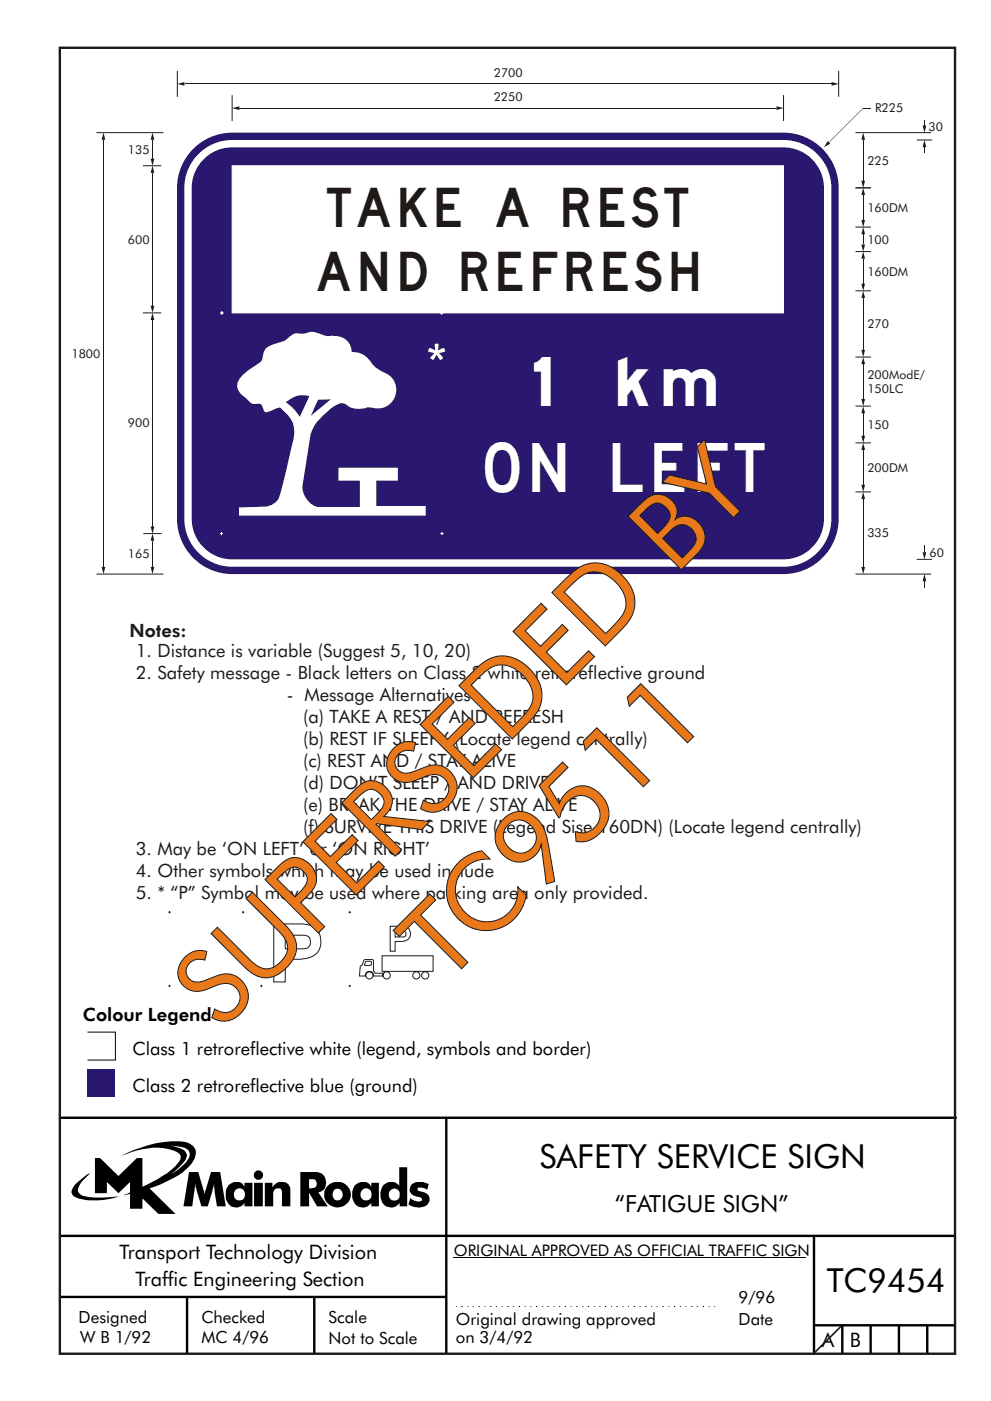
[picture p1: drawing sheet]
<svg xmlns="http://www.w3.org/2000/svg" width="210mm" height="297mm" viewBox="0 0 210 297" stroke-linecap="round" stroke-linejoin="round" font-family="sans-serif">
<g fill="#000">
<path d="M94.4 236.9h.5v50.1h-.5z" fill-rule="evenodd"/>
<path d="M12.7 236.7h190.3v.5h-190.3z" fill-rule="evenodd"/>
<path d="M12.7 274.7h82v.5h-82z" fill-rule="evenodd"/>
<path d="M12.7 261.8h190v.5h-190z" fill-rule="evenodd"/>
<path d="M39.4 275h.5v12h-.5z" fill-rule="evenodd"/>
<path d="M66.4 275h.5v12h-.5z" fill-rule="evenodd"/>
<path d="M172.4 262h.6v25h-.6z" fill-rule="evenodd"/>
<path d="M178.5 281h.5v6h-.5z" fill-rule="evenodd"/>
<path d="M184.5 281h.5v6h-.5z" fill-rule="evenodd"/>
<path d="M190.5 281h.5v6h-.5z" fill-rule="evenodd"/>
<path d="M196.5 281h.5v6h-.5z" fill-rule="evenodd"/>
<path d="M172.7 280.7h30v.5h-30z" fill-rule="evenodd"/>
</g>
<g fill="none" stroke="#000" stroke-width=".21">
<path d="M96.7 277h.2M97.9 277h.3M99.2 277h.1M100.4 277h.1M101.5 277h.3M102.8 277h.2M104 277h.2M105.3 277h.1M106.4 277h.2M107.6 277h.3M108.9 277h.2M110.1 277h.2"/>
<path d="M111.4 277h.1M112.5 277h.2M113.7 277h.3M115 277h.2M116.2 277h.2M117.4 277h.2M118.6 277h.2M119.8 277h.3M121.1 277h.2M122.3 277h.2M123.5 277h.2M124.7 277h.3"/>
<path d="M126 277h.2M127.2 277h.1M128.4 277h.2M129.6 277h.2M130.8 277h.3M132.1 277h.2M133.3 277h.1M134.5 277h.2M135.7 277h.2M136.9 277h.3M138.2 277h.1M139.4 277h.1"/>
<path d="M140.5 277h.3M141.8 277h.2M143 277h.3M144.3 277h.1M145.5 277h.1M146.6 277h.3M147.9 277h.2M149.1 277h.2M150.4 277h.1M151.5 277h.2"/>
</g>
<path d="M19.7 217h5.9v5.9h-5.9z" fill="#fff"/>
<path d="M18.6 218.8h5.9v6h-5.9" fill="none" stroke="#000" stroke-width=".21"/>
<path d="M18.6 226.7h5.9v5.9h-5.9z" fill="#291770"/>
<path d="M36.1 242.9a6.6 6.6 0 0 1 3.9 1 2.12 2.12 0 0 1-.7 2.6l-1.6 1.6-1.3 .8 2.2-2a3.1 3.1 0 0 0 1.1-2 2.13 2.13 0 0 0-1.9-1.6zM20.1 245.5v7.5h2.6v-2.4l2.4 2.4 2.5-2.4v2.2l-1.4 .6 1.4-.3v3.2h2.6v-2.2l3.4 3.3h3.6l-5.5-5.4 3.8-1.6a10.5 10.5 0 0 0 5.9-5 2.21 2.21 0 0 0-1.5-3.1 17.1 17.1 0 0 0-10 1l-1.6 .5-2.7 1.3a16.9 16.9 0 0 1 10.3-1.4 3.2 3.2 0 0 1 2.4 1.3v.2a2.33 2.33 0 0 1-1.1 2 27.2 27.2 0 0 1-7 4.4v-6.1h-1.2l-3.9 3.8-3.9-3.8zM16.5 250.6l-.3 .3a1.77 1.77 0 0 0-.6 2.7 10.1 10.1 0 0 0 6.3 .8l3.4-.7a19.8 19.8 0 0 1-7.9-.2 1.3 1.3 0 0 1-.6-2 7.9 7.9 0 0 1 2.3-2.8l-.7 .4zM65.6 250h.4a.99 .99 0 0 1 1.2 1 .99 .99 0 0 1-1.2 1h-.4zM63.7 248.5v7.3h1.9v-2.9l1.7 2.9h2.3l-2.1-3a2.18 2.18 0 0 0 1.4-3.3 2.74 2.74 0 0 0-3-1zM69.6 251.4a2.8 2.8 0 0 0 .8 4.4 2.8 2.8 0 0 0 4-2 2.84 2.84 0 0 0-1.5-3 2.84 2.84 0 0 0-3.3 .6zM71 252.2a1.21 1.21 0 0 1 1.7 .6 1.21 1.21 0 0 1-.7 1.6 1.11 1.11 0 0 1-1.2-.3 1.11 1.11 0 0 1-.1-1.3zM75.3 251.3a3.1 3.1 0 0 0 .8 4.6 2.22 2.22 0 0 0 2.7-.9v.8h1.6v-5h-1.6v.7a2.13 2.13 0 0 0-3.5-.2zM76.8 252.3a1.26 1.26 0 0 1 2.1 .6 1.26 1.26 0 0 1-1.5 1.6 1.3 1.3 0 0 1-.6-2.2zM84.7 247.5l.1 4a2.27 2.27 0 0 0-2.8-.7 2.27 2.27 0 0 0-1.3 2.5 2.27 2.27 0 0 0 1.3 2.4 2.27 2.27 0 0 0 2.6-.4l.2-.3v.8h1.6v-8.3zM82.7 252.6a1.19 1.19 0 0 1 1.5-.4 1.19 1.19 0 0 1 .6 1.4 1.18 1.18 0 0 1-1.5 .9 1.18 1.18 0 0 1-.8-1.5zM87.4 251a1.43 1.43 0 0 0-.5 1.5 1.43 1.43 0 0 0 1.2 1.1l.3 .1a.82 .82 0 0 1 1.1 .7 1.41 1.41 0 0 1-1.6 .2l-.8-.6-.5 1.3a3.6 3.6 0 0 0 4.2 0 1.63 1.63 0 0 0 .1-1.9 1.63 1.63 0 0 0-1.6-.8h-.3a.41 .41 0 0 1-.4-.5 .41 .41 0 0 1 .6-.3l.9 .2 .5 .3 .4-1.3-.3-.1a3.7 3.7 0 0 0-3.3 .1zM40.1 248.5l-1.2 7.3h1.9l.6-4.9 1.3 4.9h1.4l1.3-4.9 .1 1.7 .5 3.2h1.9l-1.2-7.3h-1.9l-1.4 4.7-1.3-4.7zM48.5 251.3a3.2 3.2 0 0 0 .7 4.6 2.22 2.22 0 0 0 2.7-.9v.8h1.7v-5h-1.7v.7a1.98 1.98 0 0 0-3.1-.5zM49.9 252.3a1.25 1.25 0 0 1 2 .5 1.25 1.25 0 0 1-1.1 1.7 1.23 1.23 0 0 1-1-1.9zM53.9 250.8v5h1.9v-5zM53.8 249.1a1.01 1.01 0 0 0 2 0 1.01 1.01 0 0 0-2 0zM56.2 250.8v5h1.8v-2.1a1.22 1.22 0 0 1 .2-1.4 1.22 1.22 0 0 1 1.4-.3l.2 .6v3.2h1.8v-2.9a1.81 1.81 0 0 0-2.2-2.3l-.5 .1-.5 .3-.6 .8v-1z" fill-rule="evenodd" fill="#000"/>
<path d="M96.3 266.6h74.7" fill="none" stroke="#000" stroke-width=".21"/>
<path d="M55.2 193.4h.5M55.5 193.2v.5M74 193.4h.4M74.2 193.2v.5M55.2 209h.5M55.5 208.8v.5M74 209h.4M74.2 208.8v.5" fill="none" stroke="#1f1a17" stroke-width=".21"/>
<path d="M82.8 196.4h2.4a1.62 1.62 0 0 1 1.9 1.5 1.62 1.62 0 0 1-1.7 1.7h-1.6v2.1h-1zM83.8 197.4v1.3h1.6a.63 .63 0 0 0 .7-.7 .63 .63 0 0 0-.7-.6zM81.3 206.8a.76 .76 0 0 0 1.5 0 .76 .76 0 0 0-1.5 0zM77.6 206.8a.76 .76 0 0 0 1.5 0 .76 .76 0 0 0-1.5 0zM87.6 206.8a.76 .76 0 0 0 1.5 0 .76 .76 0 0 0-1.5 0zM89.4 206.8a.8 .8 0 0 0 1.6 0 .8 .8 0 0 0-1.6 0zM81.1 202.6v3.3h10.8v-3.3zM77.3 203.5h1.8l.1 2.4 .4 .4h1.7l-.1 .6h-1.9a.9 .9 0 0 0-.9-.9 .9 .9 0 0 0-.9 .9h-1.2l.1-2 .5-.4zM77.6 203.9h1.1v.7h-1.3z" fill-rule="evenodd" fill="#fff" stroke="#1f1a17" stroke-width=".21"/>
<path d="M35.7 193.4h.5M36 193.2v.5M51.3 193.4h.5M51.6 193.2v.5M58.1 195.9h5.6a3.8 3.8 0 0 1 4.2 2.4 3.6 3.6 0 0 1-3.5 5l-3.9 .1v4.8h-2.4zM60.5 198.3h3.7a1.46 1.46 0 0 1 1.7 1.4 1.46 1.46 0 0 1-1.7 1.5h-3.7zM35.7 209h.5M36 208.8v.5M51.3 209h.5M51.6 208.8v.5" fill="none" stroke="#1f1a17" stroke-width=".21"/>
<path d="M12.7 10.1h189.9v276.9h-189.9z" fill="none" stroke="#1f1a17" stroke-width=".51"/>
<path d="M37.6 17.8l1.5-.4v.8l-1.5-.4 1.5-.4z" fill-rule="evenodd" fill="#1f1a17"/>
<path d="M39.2 17.8h137.2" fill="none" stroke="#1f1a17" stroke-width=".21"/>
<g fill="#1f1a17">
<path d="M176.4 17.4l1.5 .4-1.5 .4v-.8l1.5 .4z" fill-rule="evenodd"/>
<path d="M49.3 22.9l1.5-.4v.8l-1.5-.4 1.5-.4z" fill-rule="evenodd"/>
</g>
<path d="M50.8 22.9h113.9" fill="none" stroke="#1f1a17" stroke-width=".21"/>
<path d="M164.7 22.5l1.5 .4-1.5 .4v-.8l1.5 .4z" fill-rule="evenodd" fill="#1f1a17"/>
<path d="M37.6 15v5.5M49.3 20.2v5.5" fill="none" stroke="#1f1a17" stroke-width=".21"/>
<path d="M41 31.6a11.7 11.7 0 0 1 8.3-3.5h116.9a11.7 11.7 0 0 1 11.7 11.7v70.2a11.7 11.7 0 0 1-11.7 11.7h-116.9a11.7 11.7 0 0 1-11.7-11.7v-70.2a11.7 11.7 0 0 1 3.4-8.2z" fill-rule="evenodd" fill="#291770"/>
<path d="M41.7 33.1a10.1 10.1 0 0 1 7.6-3.4h116.9a10.2 10.2 0 0 1 10.2 10.1v70.2a10.2 10.2 0 0 1-10.2 10.2h-116.9a10.2 10.2 0 0 1-10.2-10.2v-70.2a10.1 10.1 0 0 1 2.6-6.7z" fill-rule="evenodd" fill="#fff"/>
<path d="M43.2 33.8a8.6 8.6 0 0 1 6.1-2.6h116.9a8.6 8.6 0 0 1 8.6 8.6v70.2a8.6 8.6 0 0 1-8.6 8.6h-116.9a8.6 8.6 0 0 1-8.6-8.6v-70.2a8.6 8.6 0 0 1 2.5-6z" fill-rule="evenodd" fill="#291770"/>
<path d="M56.3 74l-.5 1.3a1.92 1.92 0 0 1-1.3 2l-1.4 .9a6.5 6.5 0 0 0-2.8 3.3 3.5 3.5 0 0 0 2 3l.3 .3a1.97 1.97 0 0 0 2.2 .8 1.02 1.02 0 0 1 1 1l.4 .7a2.82 2.82 0 0 0 2.1-.6l1.1-.3a6.7 6.7 0 0 1 3 5.2l-.1 1.1-2.4 10.6a5.3 5.3 0 0 1-1.6 3.3 3.7 3.7 0 0 1-2.1 .8l-5.5 .2v1.7h39.6v-2h-10.5v-5.4h4.6v-2.7h-12.6v2.7h4.5v5.6h-8.6a4.4 4.4 0 0 1-3.5-4.5l1.7-11a9.3 9.3 0 0 1 3.3-4.5l.6-.5a6.6 6.6 0 0 1 2.6-1.5 3.6 3.6 0 0 1 2 .9 5.4 5.4 0 0 0 3.6-.1l.4 .1a4.2 4.2 0 0 0 5.5-2.5 3.9 3.9 0 0 0-2.5-5l-1.5-.8-.8-.8a4.8 4.8 0 0 0-4.5-2.7 3.7 3.7 0 0 0-4.8-3.4l-1.5-.3a4.2 4.2 0 0 0-4-.1l-.8-.1a2.43 2.43 0 0 0-2.5 1l-.8 .6-1.6 .5a4.8 4.8 0 0 0-2.3 1.2zM60.6 85.3l1.9 1.6 1.1 1.5 2-4.4a5.1 5.1 0 0 0-5 1.3zM67.5 84.7h2.7l-4.2 3.4z" fill-rule="evenodd" fill="#fff"/>
<path d="M49.3 35.1h116.9v31.2h-116.9z" fill-rule="evenodd" fill="#fff" stroke="#fff" stroke-width=".21"/>
<path d="M46.7 66.3h.7M47.1 66v.7M93.4 66.3h.6M93.7 66v.7M46.7 113.1h.6M47 112.8v.7M93.5 113.1h.6M93.8 112.8v.7" fill="none" stroke="#fff" stroke-width=".21"/>
<path d="M177.9 15v5.5M166.2 20.2v5.5" fill="none" stroke="#1f1a17" stroke-width=".21"/>
<g fill="#1f1a17">
<path d="M175.6 29.9l.6 .5-1.4 .8z" fill-rule="evenodd"/>
<path d="M183.1 61.7l.4 1.5h-.7l.3-1.5 .4 1.5z" fill-rule="evenodd"/>
</g>
<g fill="#1f1a17">
<path d="M175.9 30.1l7.2-7.2z"/>
<path d="M183.1 22.9l1.6 .1z"/>
</g>
<path d="M183.1 63.2v11" fill="none" stroke="#1f1a17" stroke-width=".21"/>
<g fill="#1f1a17">
<path d="M182.8 74.2h.7l-.4 1.5 .4-1.5-.4 1.5z" fill-rule="evenodd"/>
<path d="M183.1 28.1l.4 1.5h-.7l.3-1.5 .4 1.5z" fill-rule="evenodd"/>
</g>
<path d="M183.1 29.7v8.6" fill="none" stroke="#1f1a17" stroke-width=".21"/>
<g fill="#1f1a17">
<path d="M182.8 38.3h.7l-.4 1.5 .4-1.5-.4 1.5z" fill-rule="evenodd"/>
<path d="M183.1 75.7l.4 1.5h-.7l.3-1.5 .4 1.5z" fill-rule="evenodd"/>
</g>
<path d="M183.1 77.2v7.4" fill="none" stroke="#1f1a17" stroke-width=".21"/>
<g fill="#1f1a17">
<path d="M182.8 84.6h.7l-.4 1.5 .4-1.5-.4 1.5z" fill-rule="evenodd"/>
<path d="M183.1 93.9l.4 1.5h-.7l.3-1.5 .4 1.5z" fill-rule="evenodd"/>
</g>
<path d="M183.1 95.4v7.4" fill="none" stroke="#1f1a17" stroke-width=".21"/>
<g fill="#1f1a17">
<path d="M182.8 102.8h.7l-.4 1.5 .4-1.5-.4 1.5z" fill-rule="evenodd"/>
<path d="M183.1 39.8l.4 1.5h-.7l.3-1.5 .4 1.5z" fill-rule="evenodd"/>
</g>
<path d="M183.1 41.4v5.2" fill="none" stroke="#1f1a17" stroke-width=".21"/>
<g fill="#1f1a17">
<path d="M182.8 46.6h.7l-.4 1.5 .4-1.5-.4 1.5z" fill-rule="evenodd"/>
<path d="M183.1 53.3l.4 1.6h-.7l.3-1.6 .4 1.6z" fill-rule="evenodd"/>
</g>
<path d="M183.1 54.9v5.2" fill="none" stroke="#1f1a17" stroke-width=".21"/>
<g fill="#1f1a17">
<path d="M182.8 60.2h.7l-.4 1.5 .4-1.5-.4 1.5z" fill-rule="evenodd"/>
<path d="M183.1 48.1l.4 1.6h-.7l.3-1.6 .4 1.6z" fill-rule="evenodd"/>
</g>
<path d="M183.1 49.7v2.1" fill="none" stroke="#1f1a17" stroke-width=".21"/>
<g fill="#1f1a17">
<path d="M182.8 51.8h.7l-.4 1.5 .4-1.5-.4 1.5z" fill-rule="evenodd"/>
<path d="M183.1 104.3l.4 1.5h-.7l.3-1.5 .4 1.5z" fill-rule="evenodd"/>
</g>
<path d="M183.1 105.8v14.4" fill="none" stroke="#1f1a17" stroke-width=".21"/>
<g fill="#1f1a17">
<path d="M182.8 120.2h.7l-.4 1.5 .4-1.5-.4 1.5z" fill-rule="evenodd"/>
<path d="M183.1 86.1l.4 1.5h-.7l.3-1.5 .4 1.5z" fill-rule="evenodd"/>
</g>
<path d="M183.1 87.6v4.8" fill="none" stroke="#1f1a17" stroke-width=".21"/>
<path d="M182.8 92.4h.7l-.4 1.5 .4-1.5-.4 1.5z" fill-rule="evenodd" fill="#1f1a17"/>
<path d="M181.5 39.8h3.3M181.5 28.1h16.1M194.5 29.7h3.3M181.5 53.3h3.3M181.5 48.1h3.3M181.5 75.7h3.3M181.5 61.7h3.3M181.5 86.1h3.3M181.5 93.9h3.3M181.5 104.3h3.3M194.5 118.6h3.3M181.5 121.7h16.1" fill="none" stroke="#1f1a17" stroke-width=".21"/>
<g fill="#1f1a17">
<path d="M196.1 25.5l.1 1.1z"/>
<path d="M196.1 31.2l.1 1.1z"/>
<path d="M196.1 123.3l.1 1.4z"/>
<path d="M196.1 115.6l.1 1.5z"/>
</g>
<g fill="#1f1a17">
<path d="M195.7 26.6h.8l-.4 1.5 .4-1.5-.4 1.5z" fill-rule="evenodd"/>
<path d="M196.1 29.7l.4 1.5h-.8z" fill-rule="evenodd"/>
<path d="M196.1 121.7l.4 1.5h-.8l.4-1.5 .4 1.5z" fill-rule="evenodd"/>
<path d="M195.7 117.1h.8l-.4 1.5z" fill-rule="evenodd"/>
</g>
<path d="M20.5 28.1h14.2M20.5 121.7h14.2" fill="none" stroke="#1f1a17" stroke-width=".21"/>
<path d="M22 28.1l.3 1.5h-.7l.4-1.5 .3 1.5z" fill-rule="evenodd" fill="#1f1a17"/>
<path d="M22 29.7v90.5" fill="none" stroke="#1f1a17" stroke-width=".21"/>
<g fill="#1f1a17">
<path d="M21.6 120.2h.7l-.3 1.5 .3-1.5-.3 1.5z" fill-rule="evenodd"/>
<path d="M32.4 113.1l.3 1.5h-.7l.4-1.5 .3 1.5z" fill-rule="evenodd"/>
</g>
<path d="M32.4 114.7v5.5" fill="none" stroke="#1f1a17" stroke-width=".21"/>
<g fill="#1f1a17">
<path d="M32 120.2h.7l-.3 1.5 .3-1.5-.3 1.5z" fill-rule="evenodd"/>
<path d="M32.4 35.1l.3 1.6h-.7l.4-1.6 .3 1.6z" fill-rule="evenodd"/>
</g>
<path d="M32.4 36.7v28.1" fill="none" stroke="#1f1a17" stroke-width=".21"/>
<g fill="#1f1a17">
<path d="M32 64.8h.7l-.3 1.5 .3-1.5-.3 1.5z" fill-rule="evenodd"/>
<path d="M32.4 28.1l.3 1.5h-.7l.4-1.5 .3 1.5z" fill-rule="evenodd"/>
</g>
<path d="M32.4 29.7v3.9" fill="none" stroke="#1f1a17" stroke-width=".21"/>
<g fill="#1f1a17">
<path d="M32 33.6h.7l-.3 1.5 .3-1.5-.3 1.5z" fill-rule="evenodd"/>
<path d="M32.4 66.3l.3 1.6h-.7l.4-1.6 .3 1.6z" fill-rule="evenodd"/>
</g>
<path d="M32.4 67.9v43.7" fill="none" stroke="#1f1a17" stroke-width=".21"/>
<path d="M32 111.6h.7l-.3 1.5 .3-1.5-.3 1.5z" fill-rule="evenodd" fill="#1f1a17"/>
<path d="M30.3 35.1h3.9M30.3 66.3h3.9M30.4 113.1h3.9" fill="none" stroke="#1f1a17" stroke-width=".21"/>
<path d="M178.6 281l-5.9 5.9" fill="none" stroke="#1f1a17" stroke-width=".35"/>
<g font-size="22.4" fill="#1f1a17">
<text x="94.6" y="208.7" transform="rotate(-45 94.6 208.7)">TC9511</text>
<text x="46.7" y="218.7" transform="rotate(-45 46.7 218.7)">SUPERSEDED BY</text>
</g>
<text font-size="11.4" fill="#fff" x="90.4" y="81.2">*</text>
<g font-size="10.4" fill="#fff">
<text x="113.3" y="86.1">1</text>
<text x="102.9" y="104.3">ON LEFT</text>
</g>
<g font-size="8.3" fill="#1f1a17">
<text x="69.4" y="48.1">TAKE A REST</text>
<text x="67.4" y="61.7">AND REFRESH</text>
</g>
<text font-size="7.8" fill="#fff" x="131.2" y="86.1">km</text>
<g font-size="7">
<text x="114.5" y="247.6">SAFETY SERVICE SIGN</text>
<text x="175.4" y="274">TC9454</text>
</g>
<text font-size="5" x="130.5" y="257">“FATIGUE SIGN”</text>
<g font-size="4.2">
<text x="25.4" y="267">Transport Technology Division</text>
<text x="28.8" y="272.6">Traffic Engineering Section</text>
<text x="174.4" y="285.6">A</text>
<text x="180.3" y="285.6">B</text>
</g>
<g font-size="3.9" fill="#1f1a17">
<text x="27.5" y="135">Notes:</text>
<text x="28.8" y="139.4">1. Distance is variable (Suggest 5, 10, 20)</text>
<text x="28.8" y="144">2. Safety message - Black letters on Class 2 white retroreflective ground</text>
<text x="60.9" y="148.7">- Message Alternatives</text>
<text x="64.3" y="153.3">(a) TAKE A REST / AND REFRESH</text>
<text x="64.3" y="158">(b) REST IF SLEEPY (Locate legend centrally)</text>
<text x="64.3" y="167.3">(d) DON’T SLEEP / AND DRIVE</text>
<text x="64.3" y="162.6">(c) REST AND / STAY ALIVE</text>
<text x="64.3" y="171.9">(e) BREAK THE DRIVE / STAY ALIVE</text>
<text x="64.3" y="176.6">(f) SURVIVE THIS DRIVE (Legend Sise 160DN) (Locate legend centrally)</text>
<text x="28.8" y="181.2">3. May be ‘ON LEFT’ or ‘ON RIGHT’</text>
<text x="28.8" y="185.9">4. Other symbols which may be used include</text>
<text x="28.8" y="190.6">5. * “P” Symbol may be used where parking area only provided.</text>
</g>
<g font-size="3.9">
<text x="17.6" y="216.5">Colour Legend</text>
<text x="28.1" y="223.7">Class 1 retroreflective white (legend, symbols and border)</text>
<text x="28.1" y="231.6">Class 2 retroreflective blue (ground)</text>
</g>
<g font-size="3.6">
<text x="16.7" y="280.5">Designed</text>
<text x="42.7" y="280.5">Checked</text>
<text x="69.7" y="280.5">Scale</text>
<text x="96.7" y="281">Original drawing approved</text>
<text x="156.7" y="276.2">9/96</text>
<text x="156.7" y="281">Date</text>
<text x="17" y="284.8">W B 1/92</text>
<text x="42.7" y="284.8">MC 4/96</text>
<text x="69.7" y="285">Not to Scale</text>
<text x="96.7" y="284.7">on 3/4/92</text>
</g>
<text font-size="3.4" x="96.3" y="266.3">ORIGINAL APPROVED AS OFFICIAL TRAFFIC SIGN</text>
<g font-size="2.6" fill="#1f1a17">
<text x="104.8" y="16.2">2700</text>
<text x="104.7" y="21.4">2250</text>
<text x="185.7" y="23.8">R225</text>
<text x="197" y="27.7">30</text>
<text x="27.2" y="32.5">135</text>
<text x="184" y="34.9">225</text>
<text x="184" y="44.9">160DM</text>
<text x="27.2" y="51.7">600</text>
<text x="184" y="51.7">100</text>
<text x="184" y="58.4">160DM</text>
<text x="184" y="69.6">270</text>
<text x="15.2" y="75.8">1800</text>
<text x="184" y="80.3">200ModE/</text>
<text x="184" y="83.4">150LC</text>
<text x="27.2" y="90.6">900</text>
<text x="184" y="90.9">150</text>
<text x="184" y="100">200DM</text>
<text x="184" y="113.9">335</text>
<text x="27.2" y="118.4">165</text>
<text x="197.2" y="118">60</text>
</g>
</svg>
